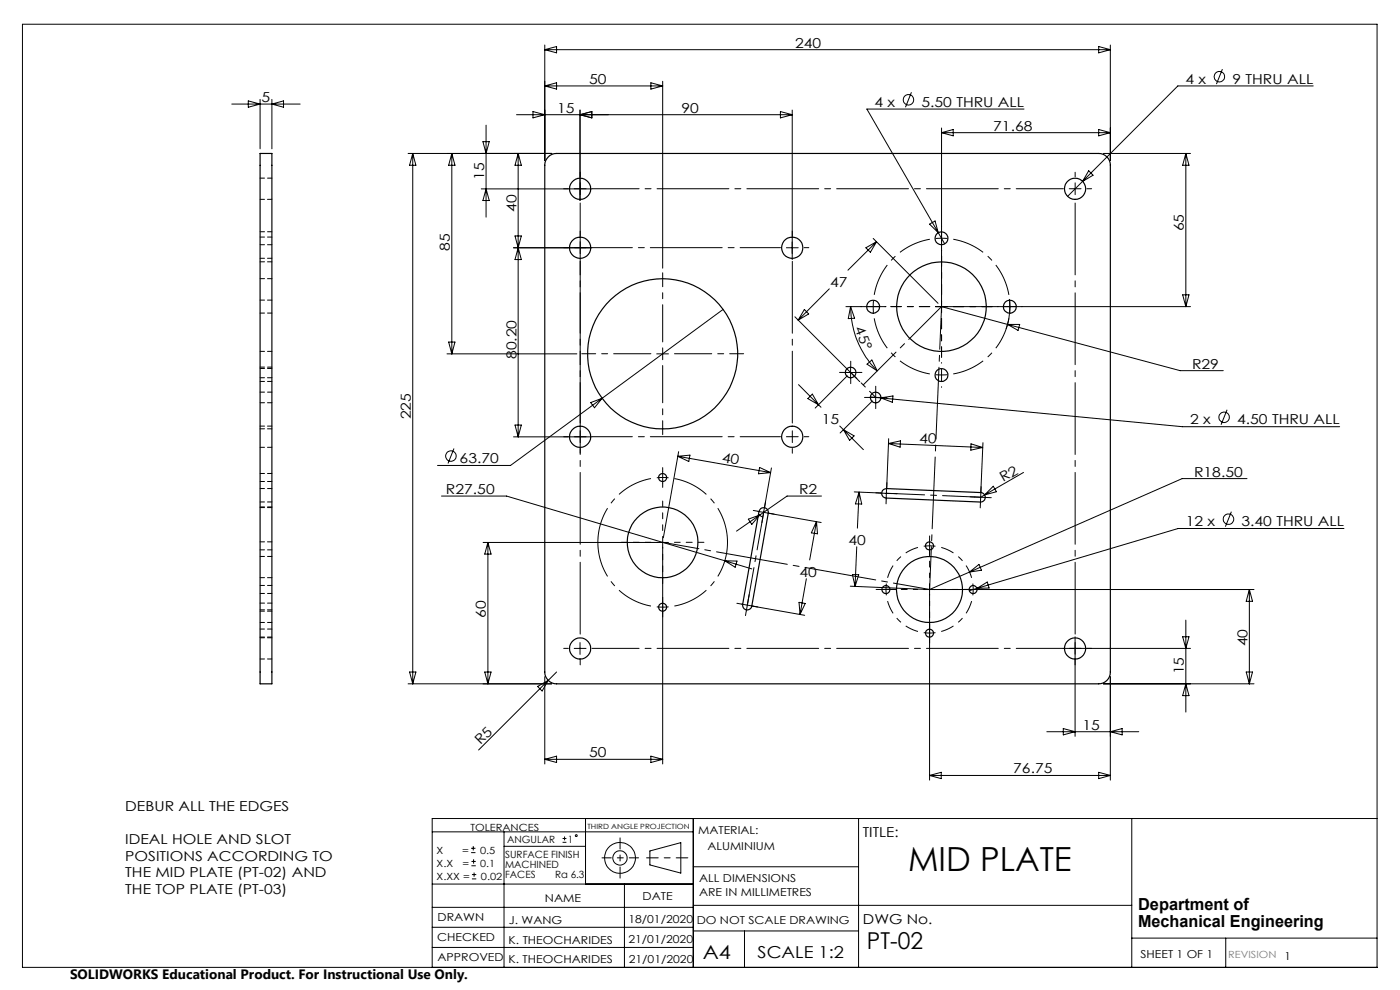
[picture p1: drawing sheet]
<svg xmlns="http://www.w3.org/2000/svg" width="297mm" height="210mm" viewBox="0 0 297 210" stroke-linecap="round" stroke-linejoin="round" font-family="sans-serif">
<g fill="none" stroke="#000" stroke-width=".21">
<path d="M4.8 5.1h287.3v200.1h-287.3zM115.6 18.2l2.5-.6v1.3zM115.6 18.2h25M115.6 9.6v24.5M115.6 10.5l2.5-.6v1.3zM115.6 10.5h119.9M138.1 17.6l2.5 .6-2.5 .7zM140.6 17.2v39.7M193.4 19.6l-1.3 3.1M233.1 9.9l2.4 .6-2.4 .7zM235.5 9.6v24.5M259.3 14.7l-1.2 3.1"/>
<path d="M278.6 18.2h-28.7l-23.4 23.5M49.2 22.1h14.5M52.7 21.4l2.5 .7-2.5 .6zM55.2 21.1v10.5M57.7 21.1v10.5M57.7 22.1l2.4-.7v1.3zM87.6 32.6v112.5M87.6 32.6l.6 2.5h-1.3zM95.8 32.6l.7 2.5h-1.3zM95.8 32.6v42.5M102.4 30h1.4l-.7 2.6zM103.1 26.6v19.5"/>
<path d="M109.9 32.6l.7 2.5h-1.3zM109.9 32.6v60.1M113.1 23.7l2.5 .6-2.5 .7zM117.1 32.6h-30.5M123 23.3v19.2M123 24.3l2.6-.6v1.3zM165.6 23.7l2.5 .6-2.5 .7zM168.1 23.3v31.8M168.1 24.3h-58.5M199.7 27.2v39.1M199.7 28.1h35.8M199.7 28.1l2.5-.6v1.3z"/>
<path d="M217.2 23.1h-33.3l15.1 26.2M231 36.2l.9 1-2.2 1.3zM233.1 27.5l2.4 .6-2.4 .7zM234.1 32.6h18.5M251.6 32.6l.6 2.5h-1.3zM251.6 32.6v32.4M102.1 40.1h23.5M103.1 40.1l.7 2.4h-1.4zM108.9 52.6h16.7M109.3 50.1l1.3 5h-1.3l1.3-5zM166.8 52.6h2.5M183.7 52.6l2.2-1.3-1.3 2.2z"/>
<path d="M185.2 50.6l13.8 13.7M185.9 51.3l-6 6M197.2 47.5l1.2-.6 .6 2.4zM199 49.3l1.4 2.4M94.8 75.1h27.6M95.2 72.6h1.3l-.7 2.5zM139.3 75.1h2.5M140.6 73.8v2.5M153.4 65.6l-45.1 33.1h-15.5M168.6 67.2l13.8 13.8M170.6 65.6l1 1-2.3 1.3zM175.9 61.3l-6.6 6.6"/>
<path d="M179.2 79h2.5M179.5 65h8.5M179.7 79.7l-6.8 6.9M180.4 65l.9 2.5-1.3 .1zM180.4 65a19.4 19.4 0 0 0 5.7 13.7M180.4 77.8v2.5M183.9 77.2l1.1-.8 1.1 2.3zM199.7 65l14 3.8M213.7 68.8l36.7 9.8h9.1M213.7 68.8h2.6l-.3 1.3zM214.1 63.4a14.3 14.3 0 0 1-.7 6.4M250.9 62.5h1.3l-.6 2.5z"/>
<path d="M252.6 65h-54.1M96.3 95.1l-1.3 3.2M108.9 92.7h16.7M109.3 90.2h1.3l-.7 2.5zM125.3 85.4l2.4-.9-1.6 2zM143.8 96.8l19.7 3.5M143.8 96.8l2.6-.3-.3 1.4zM144 95.8l-3.3 18.3M161.1 99.2l2.4 1.1-2.6 .2zM163.7 99.3l-1.5 8.4M169.4 81.6l4.2 4.3M172.3 83.6l1.3 2.3-2.2-1.3z"/>
<path d="M173.6 85.9l.6 .5M178.2 90.4l5 5M178.9 91.1l2.3 1.4-1 .9zM184.5 84.3h2.5M184.6 84.2l2.3 .2M185.1 85l-6.9 6.9M185.8 83.1v2.5M186.9 84.4l64 6.1h33.3M186.9 84.4l2.5-.4-.1 1.3zM188.5 94.1l20 .8M188.5 94.1l2.5-.6v1.4zM188.5 93.1l-.4 10.5"/>
<path d="M206 94.1l2.5 .8-2.5 .6zM208.5 93.9l-.4 10.6M260.3 86.9l-1.3 3.2M93.7 105.2h13.8l46.2 13.7M102.5 115.1h39.3M103.5 115.1v30M103.5 115.1l.7 2.4h-1.4zM140.6 113.8v48.3M153.7 118.9l5.8 1.8M153.7 118.9l2.7 .1-.4 1.3zM158.8 110.1l2.4-.9-1.7 2zM160.8 108.5l2.4 .4"/>
<path d="M161.2 109.2l.6 .5M161.2 109.2l-5 3.5M162.2 107.4l-.4 2.5M163 108.9l11.2 1.9M173.2 110.7l-1.4 8.1M173.2 110.7l.2 2.5-1.3-.2zM174.3 105.2h-7.3l-5.8 4M181.2 104.3l5.8 .3M181.8 116l-.4 8.4M182.2 104.4l-.3 7.6M182.2 104.4l.6 2.5h-1.3zM186.8 104.6l1.2 .1"/>
<path d="M188 104.7h1.3M188 104.7v1.2M188.1 103.4l-.1 1.3M208.9 105l-.9 .5M210.7 103.1l.7 1.2-2.5 .7zM217.1 100.2l-8.2 4.8M261.2 108.5l-1.2 3.2M264.5 101.5h-13.7l-45.1 19.8M285.1 112.1h-35.2l-42.6 12.7M121.8 137.5h2.5M123 136.3v2.5M159.5 128.5l11.2 2"/>
<path d="M169.5 127.8l1.3 .2-1.1 2.3zM171.1 122.8l-1.4 7.5M180.4 124.3l15.8 .7M180.8 121.9h1.4l-.8 2.5zM197.2 123.8v41.7M205.7 121.3l-8.5 3.8M205.7 121.3l2-1.6 .5 1.3zM207.3 124.8l-1.7 .5M207.3 124.8l2.1-1.3 .4 1.2zM225.6 137.5h27M228.1 135.1v21.1M250.9 135.1h1.3l-.6 2.4z"/>
<path d="M251.6 131.5v19.6M265 125.1v20M265 125.1l.7 2.5h-1.3zM266 125.1h-70.1M86.6 145.1h30.5M86.9 142.5h1.3l-.6 2.6zM102.8 142.5h1.4l-.7 2.6zM114.1 145.6l2.2-1.3-1.3 2.3zM115.6 143.5v18.6M118.1 142.5l-16.6 16.6M222.1 155.2h19.5M225.6 154.5l2.5 .7-2.5 .7z"/>
<path d="M234.1 145.1h31.9M235.5 143.5v22M235.5 155.2l2.6-.7v1.4zM251.6 145.1l.6 2.5h-1.3zM264.4 142.5h1.3l-.7 2.6zM91.7 176.5h55.4M99.9 179.9h1M100.4 179.5v.9M106.9 176.5v28.7M106.9 179.5h17.3M115.6 161.1h25M115.6 161.1l2.5-.7v1.3z"/>
<path d="M119.3 178.7h.9M119.3 177.9h.9M119.8 177.4v.9M124.2 173.6v13.9M138.1 160.4l2.5 .7-2.5 .6zM147.1 173.6v31.6M182.1 173.6v31.6M197.2 164.5h38.3M197.2 164.5l2.5-.7v1.4zM233.1 163.8l2.4 .7-2.4 .7zM240.1 173.6v31.6M292.1 173.6h-200.4v31.6"/>
<path d="M91.7 196.7h55.4M91.7 192.5h55.4M91.7 187.5h55.4M99.9 180.9h1M100 183.6h.9M100 182.7h.9M100.1 186.4h.9M100.1 185.5h.9M100.5 182.3v.9M100.6 185.1v.9M132.5 187.5v17.7M137.9 180.5l6.5-1.8v6.5l-6.5-1.7z"/>
<path d="M147.1 183.9h35M147.1 197.5h35M147.1 192h93M157.9 197.5v7.7M240.1 199h52M260 199v6.2M91.7 201h55.4"/>
<circle cx="258.7" cy="16.3" r="1.11"/>
<circle cx="192.7" cy="21.2" r="1.12"/>
<circle cx="95.7" cy="96.7" r="1.11"/>
<circle cx="259.7" cy="88.5" r="1.12"/>
<circle cx="260.6" cy="110.1" r="1.12"/>
<circle cx="122.2" cy="177.3" r=".2"/>
<circle cx="131.5" cy="182" r="1.52"/>
<circle cx="131.5" cy="182" r="3.3"/>
</g>
<path d="M145.9 182h-8.7" fill="none" stroke="#000" stroke-width=".21" stroke-dasharray="15.2 1.3 1.3 1.3" stroke-dashoffset="12.8"/>
<path d="M131.5 177.7v8.6" fill="none" stroke="#000" stroke-width=".21" stroke-dasharray="15.2 1.3 1.3 1.3" stroke-dashoffset="12.9"/>
<path d="M127.7 182h7.8" fill="none" stroke="#000" stroke-width=".21" stroke-dasharray="15.2 1.3 1.3 1.3" stroke-dashoffset="13.3"/>
<g fill="none" stroke="#000" stroke-width=".21" stroke-dasharray="15.2 1.3 1.3 1.3" stroke-linecap="butt">
<path d="M199.7 50.5l-1.2 .1M199.7 50.5l1.3 .1M185.2 65l.1 1.3M185.2 65l.1-1.2M199.7 79.5h1.3M199.7 79.5h-1.2M214.2 65v-1.2M214.2 65v1.3M140.6 101.3h-1.3M140.6 101.3h1.2M197.2 115.8l-1.2 .1M197.2 115.8l1.3 .1"/>
<path d="M140.6 128.8l1.2-.1M140.6 128.8l-1.3-.1M188 125v1.3M188 125v-1.2M197.2 134.3l1.3-.1M197.2 134.3l-1.2-.1M206.5 125l-.1-1.2M206.5 125l-.1 1.3"/>
</g>
<path d="M197.3 50.8a14.5 14.5 0 0 0-11.8 11.7M185.5 67.5a14.5 14.5 0 0 0 11.8 11.8M202.2 79.3a14.5 14.5 0 0 0 11.8-11.8M214 62.5a14.5 14.5 0 0 0-11.8-11.7" fill="none" stroke="#000" stroke-width=".21" stroke-dasharray="15.2 1.3 1.3 1.3" stroke-dashoffset="8.3" stroke-linecap="butt"/>
<path d="M194.7 116.1a9.3 9.3 0 0 0-6.4 6.5M188.3 127.5a9.3 9.3 0 0 0 6.4 6.4M199.7 133.9a9.3 9.3 0 0 0 6.4-6.4M206.1 122.6a9.3 9.3 0 0 0-6.4-6.5" fill="none" stroke="#000" stroke-width=".21" stroke-dasharray="15.2 1.3 1.3 1.3" stroke-dashoffset="12.4" stroke-linecap="butt"/>
<path d="M138.1 101.5a13.8 13.8 0 0 0-11.3 13.5 13.8 13.8 0 0 0 11.3 13.6M143.1 128.6a13.8 13.8 0 0 0 11.2-13.6 13.8 13.8 0 0 0-11.2-13.5" fill="none" stroke="#000" stroke-width=".21" stroke-dasharray="15.2 1.3 1.3 1.3" stroke-dashoffset="7.6" stroke-linecap="butt"/>
<path d="M197.2 65h-8.2M199.7 62.5v-8.2M199.7 67.5v8.3M202.2 65h8.3" fill="none" stroke="#000" stroke-width=".21" stroke-dasharray="15.2 1.3 1.3 1.3" stroke-dashoffset="13"/>
<path d="M138.1 75h-14.7M140.6 72.5v-14.6M140.6 77.5v14.7M143.1 75h14.7" fill="none" stroke="#000" stroke-width=".21" stroke-dasharray="15.2 1.3 1.3 1.3" stroke-dashoffset="7.3"/>
<g fill="none" stroke="#000" stroke-width=".21" stroke-dasharray="15.2 1.3 1.3 1.3">
<path d="M123.1 37.5v-1M228.1 37.5v-1M120.6 40h-1M120.6 52.5h-1M123.1 40v-1.2M123.1 40h-1.3M123.1 40v1.3M123.1 40h1.2M123.1 52.5v-1.2M123.1 52.5h-1.3M123.1 52.5v1.3M123.1 52.5h1.2"/>
<path d="M123.1 50v-1M168.1 50v-1M170.6 52.5h1M199.7 50.5v-1.2M199.7 50.5v1.3M199.7 48v-.1M199.7 53v.2M228.1 40v-1.2M228.1 40h-1.3M228.1 40v1.3M228.1 40h1.2M230.6 40h1"/>
<path d="M179.2 79h-1.1M180.5 77.8v-1.2M181.7 79h1.2M182.7 65h-.1M185.2 65h-1.2M185.2 65h1.3M187.7 65h.2M199.7 79.5v1.3M199.7 79.5v-1.2M199.7 77v-.1M211.7 65h-.1M214.2 65h1.3"/>
<path d="M214.2 65h-1.2M216.7 65h.2M120.6 92.6h-1M123.1 92.6v-1.2M123.1 92.6h-1.3M123.1 92.6v1.3M123.1 92.6h1.2M123.1 95.1v1M168.1 92.6v-1.2M168.1 92.6h-1.3M168.1 92.6v1.3M168.1 92.6h1.2"/>
<path d="M168.1 95.1v1M170.6 92.6h1M180.5 80.3v1.1M184.5 84.3h-1.1M185.8 83.1v-1.2M185.8 85.6v1.1M187 84.3h1.2M199.7 82v.2M140.6 101.3v-1.3M140.6 101.3v1.2M140.6 100v-.8M140.6 102.5v.9"/>
<path d="M160.8 108.4l-1-.1M161.8 109.9l-.2 1M162.2 107.4l.2-.9M163.2 108.9l1 .2M186.8 104.6l-1-.1M188 105.9v1M188.1 103.4l.1-1M189.3 104.7h1M197.2 115.8v-1.3M197.2 115.8v1.2M197.2 114.5v-.8M197.2 117v.9"/>
<path d="M206.8 105.4h-1M208 106.7l-.1 1M208 105.5h1.3M208 105.5l.1-1.3M208 105.5l-1.2-.1M208 105.5v1.2M208.1 104.2v-1M209.3 105.5l1 .1M120.6 137.5h-1M140.6 128.8v1.2M140.6 128.8v-1.3M140.6 130v.9"/>
<path d="M140.6 127.5v-.8M157.3 128.1l-1-.1M158.3 129.6l-.2 1M158.5 128.4l-.2 1.2M158.5 128.4l1.3 .2M158.5 128.4l.3-1.3M158.5 128.4l-1.2-.3M158.8 127.1l.1-1M159.8 128.6l1 .2M186.7 125h-.8M188 125h-1.3M188 125h1.2"/>
<path d="M189.2 125h.9M197.2 134.3v1.2M197.2 134.3v-1.3M197.2 135.5v.9M197.2 133v-.8M205.2 125h-.8M206.5 125h1.2M206.5 125h-1.3M207.7 125h.9M228.1 137.5v-1.2M228.1 137.5h-1.3M228.1 137.5v1.3"/>
<path d="M228.1 137.5h1.2M230.6 137.5h1M123.1 140v1M228.1 140v1"/>
</g>
<path d="M194.7 125h-5.7M197.2 122.5v-5.7M197.2 127.5v5.8M199.7 125h5.8" fill="none" stroke="#000" stroke-width=".21" stroke-dasharray="15.2 1.3 1.3 1.3" stroke-dashoffset="14.3"/>
<path d="M125.6 40h100M125.6 137.5h100" fill="none" stroke="#000" stroke-width=".21" stroke-dasharray="15.2 1.3 1.3 1.3" stroke-dashoffset="5.2"/>
<path d="M123.1 135v-92.5M228.1 135v-92.5" fill="none" stroke="#000" stroke-width=".21" stroke-dasharray="15.2 1.3 1.3 1.3" stroke-dashoffset="-.5"/>
<path d="M123.1 90.1v-35.1M168.1 90.1v-35.1" fill="none" stroke="#000" stroke-width=".21" stroke-dasharray="15.2 1.3 1.3 1.3" stroke-dashoffset="-.4"/>
<path d="M125.6 52.5h40M125.6 92.6h40" fill="none" stroke="#000" stroke-width=".21" stroke-dasharray="15.2 1.3 1.3 1.3" stroke-dashoffset="6.7"/>
<path d="M138.1 115h-6.3M140.6 112.5v-6.2M140.6 117.5v6.3M143.1 115h6.2" fill="none" stroke="#000" stroke-width=".21" stroke-dasharray="15.2 1.3 1.3 1.3" stroke-dashoffset="14"/>
<path d="M180.5 79l5.3 5.3" fill="none" stroke="#000" stroke-width=".21" stroke-dasharray="15.2 1.3 1.3 1.3" stroke-dashoffset="13.4"/>
<path d="M140.6 115l56.6 10" fill="none" stroke="#000" stroke-width=".21" stroke-dasharray="15.2 1.3 1.3 1.3" stroke-dashoffset="7.4"/>
<path d="M162 108.7l-3.5 19.7M188.1 104.6l19.9 .9" fill="none" stroke="#000" stroke-width=".21" stroke-dasharray="15.2 1.3 1.3 1.3" stroke-dashoffset="7.1"/>
<path d="M197.2 125l2.5-60" fill="none" stroke="#000" stroke-width=".21" stroke-dasharray="15.2 1.3 1.3 1.3" stroke-dashoffset="6.2"/>
<path d="M199.7 65l-16.6 16.7" fill="none" stroke="#000" stroke-width=".21" stroke-dasharray="15.2 1.3 1.3 1.3" stroke-dashoffset="5.4"/>
<g fill="none" stroke="#000" stroke-width=".25">
<path d="M55.2 32.6h2.5v112.5h-2.5zM116.3 33.3a2.32 2.32 0 0 1 1.8-.7h115a2.47 2.47 0 0 1 2.4 2.5v107.4a2.47 2.47 0 0 1-2.4 2.6h-115a2.53 2.53 0 0 1-2.5-2.6v-107.4a2.32 2.32 0 0 1 .7-1.8zM161.4 107.9a1 1 0 0 1 1.1-.1 1 1 0 0 1 .5 1.1l-3.5 19.6a.99 .99 0 0 1-1.2 .9 .99 .99 0 0 1-.7-1.2l3.4-19.7zM187.2 104.1l.2-.3 .7-.2 20 .9a1.01 1.01 0 0 1 .9 1 1.01 1.01 0 0 1-1 1l-20-.9a1.01 1.01 0 0 1-.8-1.5z"/>
<circle cx="123.1" cy="52.6" r="2.25"/>
<circle cx="123.1" cy="40" r="2.24"/>
<circle cx="168.1" cy="52.6" r="2.26"/>
<circle cx="199.7" cy="50.6" r="1.36"/>
<circle cx="228.1" cy="40" r="2.24"/>
<circle cx="140.6" cy="75" r="15.9"/>
<circle cx="180.5" cy="79" r="1.13"/>
<circle cx="185.2" cy="65.1" r="1.36"/>
<circle cx="199.7" cy="79.6" r="1.36"/>
<circle cx="199.7" cy="65.1" r="9.5"/>
<circle cx="214.2" cy="65.1" r="1.36"/>
<circle cx="123.1" cy="92.6" r="2.24"/>
<circle cx="168.1" cy="92.7" r="2.25"/>
<circle cx="185.8" cy="84.3" r="1.12"/>
<circle cx="140.6" cy="115" r="7.5"/>
<circle cx="140.6" cy="101.3" r=".86"/>
<circle cx="197.2" cy="115.8" r=".86"/>
<circle cx="123.1" cy="137.6" r="2.24"/>
<circle cx="140.6" cy="128.8" r=".85"/>
<circle cx="188" cy="125" r=".85"/>
<circle cx="197.2" cy="134.3" r=".85"/>
<circle cx="197.2" cy="125" r="7"/>
<circle cx="206.5" cy="125.1" r=".84"/>
<circle cx="228.1" cy="137.6" r="2.24"/>
</g>
<g fill="none" stroke="#000" stroke-width=".21" stroke-dasharray="1.3 .6" stroke-dashoffset=".3">
<path d="M57.7 37.8h-2.5M55.2 42.3h2.5M55.2 54.8h2.5M55.2 51.9h2.5M57.7 50.3h-2.5M57.7 59.1h-2.5M57.7 55.5h-2.5M57.7 49.2h-2.5M55.2 66.4h2.5M55.2 74.5h2.5M57.7 77.9h-2.5M57.7 63.7h-2.5"/>
<path d="M57.7 78.2h-2.5M55.2 94.9h2.5M55.2 91h2.5M55.2 80.1h2.5M55.2 85.4h2.5M55.2 80.9h2.5M57.7 90.4h-2.5M57.7 83.2h-2.5M55.2 102.1h2.5M55.2 116.6h2.5M55.2 106.5h2.5M57.7 107.5h-2.5"/>
<path d="M57.7 100.4h-2.5M57.7 107.7h-2.5M57.7 103.6h-2.5M57.7 118h-2.5M57.7 114.9h-2.5M55.2 139.8h2.5M55.2 122.5h2.5M55.2 129.6h2.5M55.2 129.4h2.5M55.2 125.9h2.5M55.2 132h2.5M55.2 135.1h2.5"/>
<path d="M57.7 135.3h-2.5M57.7 127.9h-2.5M57.7 124.2h-2.5M57.7 133.4h-2.5"/>
</g>
<text font-size="7.1" x="192.6" y="184.8">MID PLATE</text>
<text font-size="4.9" x="183.9" y="201.4">PT-02</text>
<text font-size="4.1" x="149.1" y="203.3">A4</text>
<g font-size="3.5">
<text x="241.4" y="193.1">Department of</text>
<text x="241.4" y="196.6">Mechanical Engineering</text>
<text x="160.7" y="203.2">SCALE 1:2</text>
</g>
<g font-size="2.9">
<text x="168.7" y="10.1">240</text>
<text x="125" y="17.8">50</text>
<text x="251.5" y="17.8">4 x</text>
<text x="261.5" y="17.8">9 THRU ALL</text>
<text x="55.5" y="21.7">5</text>
<text x="118.2" y="23.9">15</text>
<text x="144.6" y="23.9">90</text>
<text x="185.5" y="22.7">4 x</text>
<text x="195.5" y="22.7">5.50 THRU ALL</text>
<text x="210.7" y="27.7">71.68</text>
<text x="102.7" y="38.2" transform="rotate(-90 102.7 38.2)">15</text>
<text x="109.5" y="44.9" transform="rotate(-90 109.5 44.9)">40</text>
<text x="95.5" y="53.2" transform="rotate(-90 95.5 53.2)">85</text>
<text x="251.2" y="49.1" transform="rotate(-90 251.2 49.1)">65</text>
<text x="176.1" y="60.9">47</text>
<text x="181.3" y="69.7" transform="rotate(68 181.3 69.7)">45°</text>
<text x="109.5" y="76.2" transform="rotate(-90 109.5 76.2)">80.20</text>
<text x="252.9" y="78.2">R29</text>
<text x="87.2" y="88.9" transform="rotate(-90 87.2 88.9)">225</text>
<text x="174.3" y="89.9">15</text>
<text x="195" y="93.9" transform="rotate(2 195 93.9)">40</text>
<text x="252.5" y="90">2 x</text>
<text x="262.5" y="90">4.50 THRU ALL</text>
<text x="97.5" y="98.3">63.70</text>
<text x="153" y="98" transform="rotate(10 153 98)">40</text>
<text x="253.3" y="101.1">R18.50</text>
<text x="94.6" y="104.8">R27.50</text>
<text x="169.5" y="104.8">R2</text>
<text x="212.8" y="102.3" transform="rotate(-30 212.8 102.3)">R2</text>
<text x="251.5" y="111.6">12 x</text>
<text x="263.4" y="111.6">3.40 THRU ALL</text>
<text x="180" y="115.6">40</text>
<text x="169.6" y="122.3">40</text>
<text x="103.1" y="131" transform="rotate(-90 103.1 131)">60</text>
<text x="264.6" y="137.1" transform="rotate(-90 264.6 137.1)">40</text>
<text x="251.2" y="143.1" transform="rotate(-90 251.2 143.1)">15</text>
<text x="229.7" y="154.8">15</text>
<text x="101.9" y="158.1" transform="rotate(-45 101.9 158.1)">R5</text>
<text x="125" y="160.6">50</text>
<text x="215" y="164.1">76.75</text>
<text x="26.6" y="172.1">DEBUR ALL THE EDGES</text>
<text x="26.6" y="179.1">IDEAL HOLE AND SLOT</text>
<text x="183" y="177.5">TITLE:</text>
<text x="26.6" y="182.6">POSITIONS ACCORDING TO</text>
<text x="26.6" y="186.1">THE MID PLATE (PT-02) AND</text>
<text x="26.6" y="189.6">THE TOP PLATE (PT-03)</text>
<text x="183.1" y="196">DWG No.</text>
<text x="14.9" y="207.6">SOLIDWORKS Educational Product. For Instructional Use Only.</text>
</g>
<g font-size="2.3">
<text x="148.1" y="177">MATERIAL:</text>
<text x="150.1" y="180.4">ALUMINIUM</text>
<text x="115.6" y="191.3">NAME</text>
<text x="136.3" y="191">DATE</text>
<text x="148.3" y="187.1">ALL DIMENSIONS</text>
<text x="148.3" y="190.1">ARE IN MILLIMETRES</text>
<text x="92.8" y="195.5">DRAWN</text>
<text x="107.9" y="196">J. WANG</text>
<text x="133.3" y="195.8">18/01/2020</text>
<text x="147.8" y="195.9">DO NOT SCALE DRAWING</text>
<text x="92.8" y="199.5">CHECKED</text>
<text x="92.8" y="203.9">APPROVED</text>
<text x="107.9" y="200.2">K. THEOCHARIDES</text>
<text x="133.3" y="200.1">21/01/2020</text>
<text x="242" y="203.2">SHEET 1 OF 1</text>
<text x="272.5" y="203.7">1</text>
<text x="107.9" y="204.3">K. THEOCHARIDES</text>
<text x="133.4" y="204.3">21/01/2020</text>
</g>
<g font-size="2.1">
<text x="99.8" y="176.2">TOLERANCES</text>
<text x="107.6" y="178.8">ANGULAR</text>
<text x="120.5" y="178.8">1</text>
<text x="92.6" y="181.1">X</text>
<text x="92.6" y="183.9">X.X</text>
<text x="98" y="181.1">=</text>
<text x="98.1" y="183.9">=</text>
<text x="101.8" y="181.1">0.5</text>
<text x="101.9" y="183.9">0.1</text>
<text x="107.2" y="182">SURFACE FINISH</text>
<text x="107.2" y="184.1">MACHINED</text>
<text x="92.6" y="186.7">X.XX =</text>
<text x="102" y="186.7">0.02</text>
<text x="107.2" y="186.2">FACES</text>
<text x="117.8" y="186.2">Ra 6.3</text>
</g>
<text font-size="2.1" fill="#808080" x="260.6" y="203.2">REVISION</text>
<text font-size="1.5" x="124.6" y="175.8">THIRD ANGLE PROJECTION</text>
</svg>
